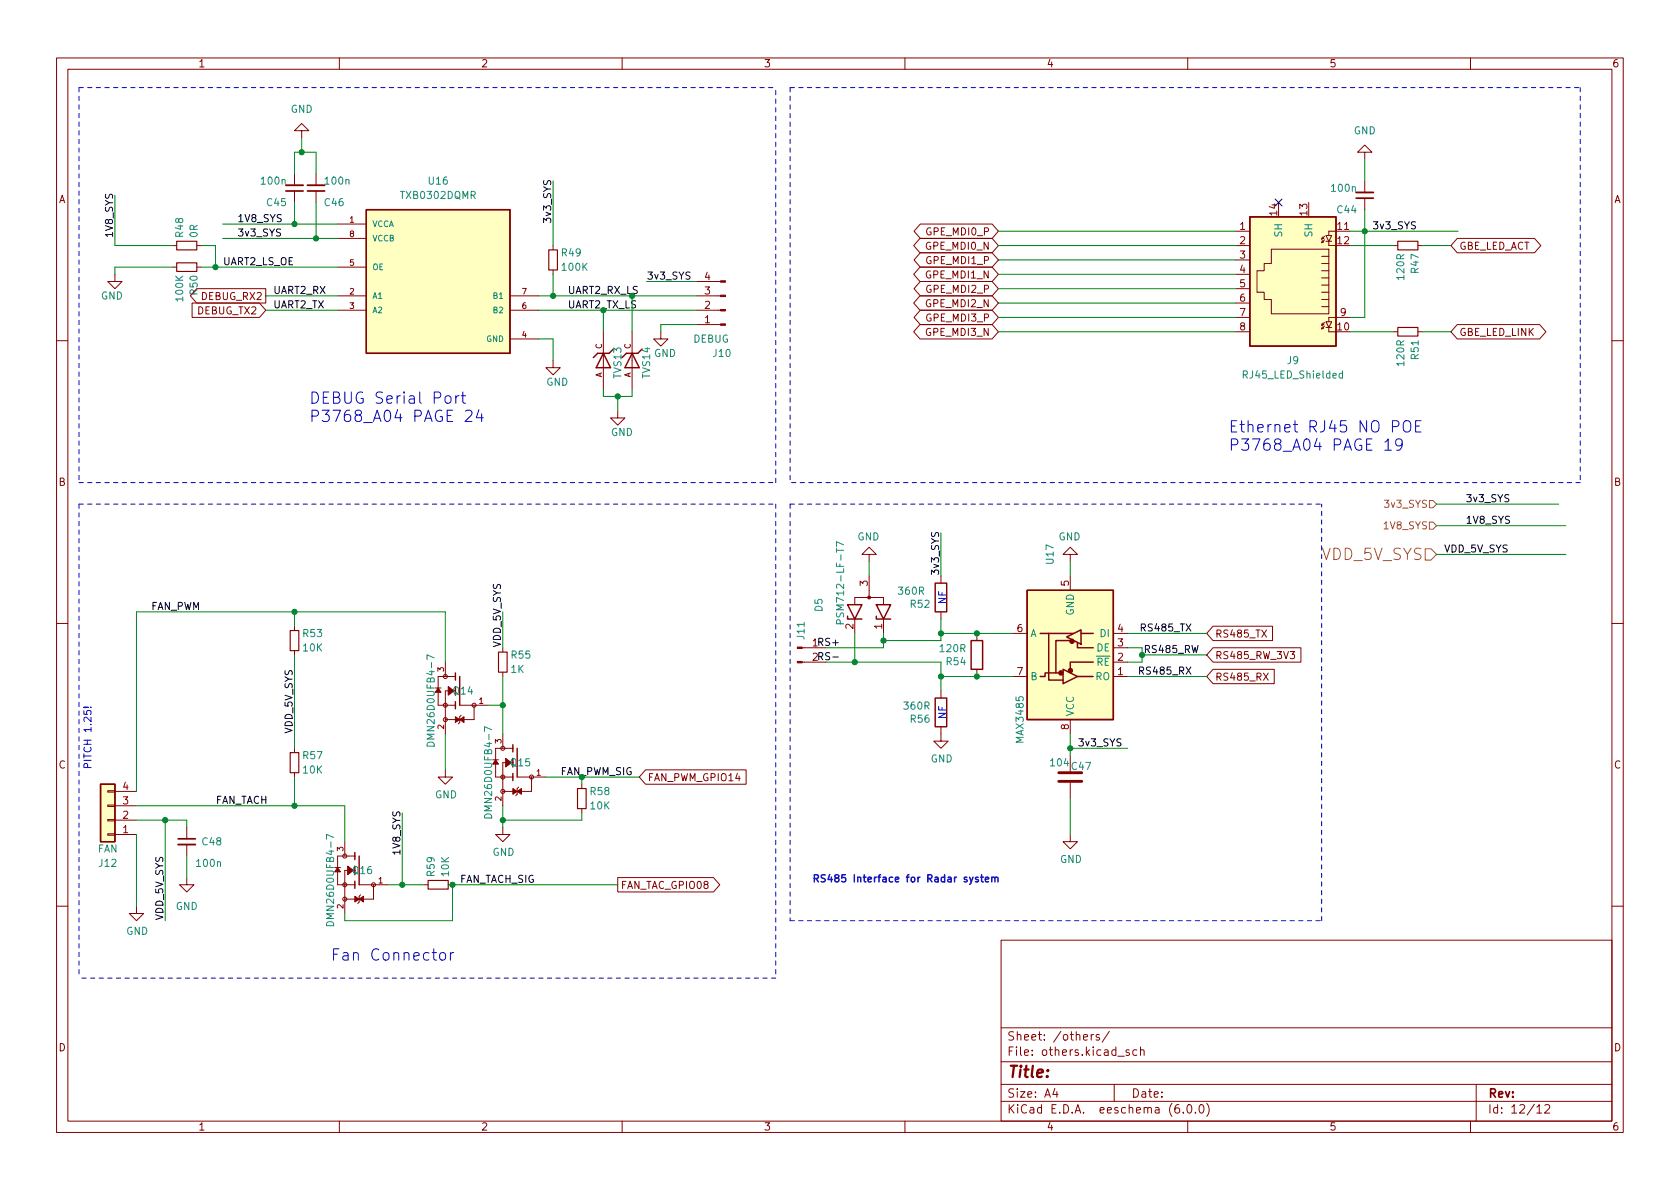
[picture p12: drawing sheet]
<svg xmlns="http://www.w3.org/2000/svg" width="297mm" height="210mm" viewBox="0 0 297 210" stroke-linecap="round" stroke-linejoin="round" font-family="sans-serif">
<g fill="none" stroke="#840000" stroke-width=".18">
<path d="M10 10.2h277v190.1h-277zM12 12.2h273v186.1h-273zM60 10.2v2M110 10.2v2M160 10.2v2M210 10.2v2M260 10.2v2M52.1 30.7v2.1M52.1 33.8v2M53.3 23.1h1.3l-1.3-1.3-1.2 1.3h1.2v1.3M55.9 30.7v2.1M55.9 33.8v2"/>
<path d="M59.7 39.6h5.1M162.7 39.6h12.7l1.1 1.3-1.1 1.3h-12.7l-1.1-1.3zM241.3 26.9h1.3l-1.3-1.3-1.3 1.3h1.3v1.3M241.3 32v2M241.3 35v2.1M20.3 48.5v1.3h1.3l-1.3 1.2-1.3-1.2h1.3M30.5 43.4h.7M30.5 47.2h.7M34 53.6h11.9l1.1 1.3-1.1 1.2h-11.9zM34.8 51h12.2v2.6h-12.2l-1.1-1.3zM34.8 43.4h.8M34.8 47.2h.8"/>
<path d="M59.7 52.3h5.1M59.7 54.9h5.1M59.7 47.2h5.1M59.7 42.2h5.1M90.2 52.3h5M90.2 54.9h5M90.2 59.9h5M97.8 43.4v.8M97.8 47.7v.8M106.7 58.7v10.1M111.8 58.7v10.1M116.8 58.7v1.2h1.3l-1.3 1.3-1.2-1.3h1.2"/>
<path d="M123.2 52.3h4.2M123.2 54.9h4.2M123.2 49.8h4.2M123.2 57.4h4.2M162.7 52.3h12.7l1.1 1.3-1.1 1.3h-12.7l-1.2-1.3zM162.7 42.2h12.7l1.1 1.2-1.1 1.3h-12.7l-1.2-1.3zM162.7 47.2h12.7l1.1 1.3-1.1 1.3h-12.7l-1.2-1.3zM162.7 57.4h12.7l1.1 1.3-1.1 1.2h-12.7l-1.2-1.2zM162.7 49.8h12.7l1.1 1.2-1.1 1.3h-12.7l-1.1-1.3zM162.7 44.7h12.7l1.1 1.3-1.1 1.2h-12.7l-1.1-1.2zM162.7 54.9h12.7l1.1 1.2-1.1 1.3h-12.7l-1.1-1.3zM218.4 43.4h2.6"/>
<path d="M218.4 58.7h2.6M218.4 40.9h2.6M218.4 56.1h2.6M218.4 46h2.6M218.4 48.5h2.6M218.4 51h2.6M218.4 53.6h2.6M224.8 44.1h10.1v11.4h-10.1v-2.5h-1.3v-1.3h-1.3v-3.8h1.3v-1.3h1.3zM233.7 45.3h1.2M233.7 46.6h1.2M233.7 47.9h1.2M233.7 49.1h1.2"/>
<path d="M233.7 50.4h1.2M233.7 51.7h1.2M233.7 53h1.2M233.7 54.2h1.2M233.8 41.9l-.1 .4M233.8 42.5l-.1 .4M233.8 57.1l-.1 .4M233.8 57.8l-.1 .4M234.2 41.8l-.5 .5 .4-.1M234.2 42.4l-.5 .5 .4-.1M234.2 57l-.5 .5 .4-.1M234.2 57.7l-.5 .5 .4-.2"/>
<path d="M234.4 41.7h1.1l-.6 1zM234.4 56.9h1.1l-.6 1zM234.4 42.7h1.1M234.4 57.9h1.1M234.9 42.7v.7h1.3M234.9 57.9v.8h1.3M238.8 40.9h-3.9v.8M238.8 56.1h-3.9v.8M246.4 43.4h.7M246.4 58.7h.7M250.7 43.4h.8M250.7 58.7h.8"/>
<path d="M257.7 57.4h14.5l1.1 1.3-1.1 1.2h-14.5l-1.2-1.2zM257.7 42.2h13.6l1.1 1.2-1.1 1.3h-13.6l-1.2-1.3zM10 60.2h2M97.8 63.7v1.3h1.3l-1.3 1.3-1.3-1.3h1.3M109.2 72.6v1.3h1.3l-1.3 1.3-1.3-1.3h1.3M285 60.2h2M153.7 98h1.2l-1.2-1.2-1.3 1.2h1.3v1.3M189.2 98h1.3l-1.3-1.2-1.2 1.2h1.2v1.3M10 110.2h2M52.1 110.7v.8M52.1 115.1v.7M77.5 119.6h3"/>
<path d="M78.7 117.1v2.5M88.9 114.5v.8M88.9 118.9v.7M141.8 117.1h4.2M141.8 114.5h4.2M151.1 106.9v-1.2h5.1v1.2M151.1 109.5v2.5M153.7 101.8v3.9M156.2 109.5v2.5M166.4 101.8v1.3M166.4 108.2v1.3M172.7 112v1.3"/>
<path d="M172.7 118.4v1.2M179.1 119.6h2.5M179.1 112h2.5M189.2 101.8v2.6M196.8 117.1h2.6M196.8 114.5h2.6M196.8 119.6h2.6M196.8 112h2.6M214.5 118.4h10.8v2.5h-10.8l-1.1-1.3zM214.5 114.5h15.5v2.6h-15.5l-1.1-1.3zM214.5 110.7h10.5v2.6h-10.5l-1.1-1.3zM223.4 119l.8 1.3"/>
<path d="M224.2 119l-.8 1.3M228.1 115.2h.8l-.4 .5 .3 .1v.6l-.1 .1-.6-.1M285 110.2h2M19 139.8h1.3v.3h-1.3zM20.3 139.9h3.8M52.1 132.3v.8M52.1 136.6v.8M78 121.7h-.5v3h3M78.7 136.1v1.3h1.3l-1.3 1.3-1.2-1.3h1.2M80.5 122.2h-1.8v7.6M81.3 124.7h5.1M81.5 126.5l-.2 .2v1.1l-.3 .2"/>
<path d="M83.8 124.7v2.5h-5.1M87.6 132.3h3.1M88.1 134.4h-.5v3h3.1M88.9 129.8v2.5M90.7 134.9h-1.8v7.6M91.4 137.4h5.1M91.7 139.2l-.3 .2v1.1l-.2 .2M94 137.4v2.5h-5.1M102.9 138.7v.7M114.1 136.1h17.8v2.6h-17.8l-1.1-1.3zM166.4 128.5v2.6h1.2l-1.2 1.2-1.3-1.2h1.3M166.4 122.2v1.2"/>
<path d="M188 120.3h.1M189.2 127.2v2.6M189.2 133.6v2.8M189.2 138.4v2.8M19 142.4h1.3v.2h-1.3zM19 144.9h1.3v.3h-1.3zM19 147.4h1.3v.3h-1.3zM20.3 147.6h3.8M20.3 145h3.8M20.3 142.5h3.8M33 155.2v1.3h1.3l-1.3 1.2-1.3-1.2h1.3M33 146.3v2"/>
<path d="M33 149.3v2.1M59.7 151.4h3M60.2 153.4h-.5v3.1h3M61 148.8v2.6M62.7 153.9h-1.7v7.6M63.5 156.5h5.1M63.8 158.2l-.3 .3v1l-.3 .3M66 156.5v2.5h-5M74.9 156.5h.8M79.2 156.5h.8M88.9 146.3v1.3h1.3l-1.3 1.2-1.3-1.2h1.3M102.9 143v.8"/>
<path d="M109.2 155.2h17l1.1 1.3-1.1 1.2h-17zM189.2 147.6v1.2h1.3l-1.3 1.3-1.2-1.3h1.2M10 160.2h2M24.1 160.3v1.2h1.3l-1.3 1.3-1.2-1.3h1.2M177 166.3h108v32h-108zM285 160.2h2M60 198.3v2M110 198.3v2M160 198.3v2M177 194.8h108M177 191.8h108M177 187.8h108"/>
<path d="M177 181.8h108M186.5 192.5l-.4 1h1M186.9 193v1M192.9 182.9v1M193.4 182.9l-.3 .1-.2 .2M194.4 183l-.4-.1-.2 .2 .1 .3 .5 .1v.4h-.6M196.1 182.4l-1.2 1.9M197 191.8v3M199.6 185.7l-.3-.1-.2 .2v.3l.5 .1v.4h-.5M201 185.7l-.4-.1-.3 .3v.4l.1 .3h.6M201.6 185.8l.3-.2 .3 .1 .1 .9M201.6 185.1v1.5"/>
<path d="M208.4 195.3a.59 .59 0 0 0-.7 .7v.5l.2 .3h.4l.2-.1 .1-.5-.2-.2-.4-.1-.3 .3M209.2 196.7v.1M210 198.3v2M210.1 195.4l.1-.1a.81 .81 0 0 1 .6 .7 .81 .81 0 0 1-.3 .8h-.1a.81 .81 0 0 1-.6-.6 .81 .81 0 0 1 .3-.8zM211.4 196.7v.1M212.1 195.5l.3-.2a.81 .81 0 0 1 .5 .7 .81 .81 0 0 1-.3 .8h-.1a.81 .81 0 0 1-.4-1.3zM213.4 195.1a1.72 1.72 0 0 1 0 2.3M260 198.3v2M261 191.8v6.5M271.7 195.8l.5-.5v1.5M271.7 196.8h.9M273.1 195.5l.6-.2 .2 .2 .1 .3-.9 1h.9"/>
<circle cx="78.7" cy="119.6" r=".36"/>
<circle cx="78.7" cy="124.7" r=".36"/>
<circle cx="78.7" cy="127.2" r=".36"/>
<circle cx="83.8" cy="124.7" r=".36"/>
<circle cx="88.9" cy="132.3" r=".36"/>
<circle cx="88.9" cy="139.9" r=".36"/>
<circle cx="88.9" cy="137.4" r=".36"/>
<circle cx="94" cy="137.4" r=".36"/>
<circle cx="61" cy="156.5" r=".36"/>
<circle cx="61" cy="151.4" r=".36"/>
<circle cx="61" cy="159" r=".36"/>
<circle cx="66" cy="156.5" r=".36"/>
</g>
<g fill="none" stroke="#840000" stroke-width=".25">
<path d="M64.8 37.1h25.4v25.4h-25.4zM221 38.3h15.2v22.9h-15.2zM106.7 62.5l1.2 2.5h-2.5zM108.5 61.7l-.8 .8h-2l-.8 .7M111.8 62.5l1.2 2.5h-2.5zM113.5 61.7l-.7 .8h-2.1l-.7 .7M80.5 119v1.3M81.3 119.6v5.1M149.9 109v.5h2.5M149.9 106.9h2.5l-1.3 2.6zM154.9 109v.5h2.6M154.9 106.9h2.6l-1.3 2.6z"/>
<path d="M165.4 103.1h2v5.1h-2zM171.7 113.3h2v5.1h-2zM181.6 104.4h15.2v22.8h-15.2zM183.9 112h6M185.4 112v8.3h2.6M187.3 119h-2.5v.6h-.9M188 118.4l2.5 1.2-2.5 1.3zM188.6 112.6l2.5-1.2v2.5zM189.2 113.3h-2.5v5.7M190.5 113.6v.9h2.8M190.5 119.6h2.8M191.1 112h2.2"/>
<path d="M193.3 117.1h-4.1v1.3M17.8 138.7h2.5v10.1h-2.5zM80.5 124.1v1.2M90.7 131.7v1.3M90.7 136.8v1.2M91.4 132.3v5.1M165.4 123.4h2v5.1h-2zM62.7 150.7v1.3M62.7 155.8v1.3M63.5 151.4v5.1"/>
</g>
<g fill="#840000" stroke="#840000" stroke-width=".18">
<path d="M141 117h.8v.2h-.8z"/>
<path d="M141 114.4h.8v.3h-.8z"/>
<path d="M91.4 139.9l.8-.5v1.1z"/>
<path d="M90.7 139.4l.7 .5-.7 .6z"/>
<path d="M89.4 134.1l1 .8-1 .7z"/>
<path d="M87.6 134.4l.5 .7h-1z"/>
<path d="M81.3 127.2l.7-.5v1.1z"/>
<path d="M80.5 126.7l.8 .5-.8 .6z"/>
<path d="M79.2 121.4l1.1 .8-1.1 .7z"/>
<path d="M77.5 121.7l.5 .7h-1z"/>
<path d="M127.4 49.7h.9v.2h-.9z"/>
<path d="M127.4 52.2h.9v.2h-.9z"/>
<path d="M127.4 54.7h.9v.3h-.9z"/>
<path d="M127.4 57.3h.9v.2h-.9z"/>
<path d="M63.5 159l.8-.5v1z"/>
<path d="M62.7 158.5l.8 .5-.8 .5z"/>
<path d="M61.5 153.2l1 .7-1 .8z"/>
<path d="M59.7 153.4l.5 .8h-1z"/>
<circle cx="153.7" cy="105.7" r=".25"/>
</g>
<path d="M237.4 66.1l-.4-.1-.2 .3 .1 .5h.5M237.4 65.6v1.3M149.2 96.3l-1.3-.5v.8M76.8 116.3l-1.3-.5v.8M148.6 110.3l-.1-.6-.2-.1h-.3l-.1 .7h1.3M75.6 131.5a.68 .68 0 0 1 .7-.2 .68 .68 0 0 1 .5 .6h-1.3zM86.9 129l-1.2-.5v.8M59 148.1l-1.3-.6v.9M85.7 144.2a.68 .68 0 0 1 .8-.2 .68 .68 0 0 1 .4 .6h-1.2zM57.8 163.2a.68 .68 0 0 1 .8-.2 .68 .68 0 0 1 .4 .7h-1.3z" fill="none" stroke="#008484" stroke-width=".18"/>
<path d="M31.2 42.7h3.6v1.5h-3.6zM31.2 46.5h3.6v1.5h-3.6zM97 44.2h1.6v3.5h-1.6zM247.1 42.7h3.6v1.5h-3.6zM247.1 57.9h3.6v1.5h-3.6zM51.3 111.5h1.5v3.6h-1.5zM88.1 115.3h1.6v3.6h-1.6zM51.3 133.1h1.5v3.5h-1.5zM102.1 139.4h1.5v3.6h-1.5zM75.7 155.7h3.5v1.5h-3.5z" fill="none" stroke="#840000" stroke-width=".2"/>
<path d="M50.5 32.8h3.1M54.4 32.8h3M239.8 34h3M31.5 149.3h3" fill="none" stroke="#840000" stroke-width=".33"/>
<path d="M50.5 33.8h3.1M54.4 33.8h3M239.8 35h3M31.5 148.3h3" fill="none" stroke="#840000" stroke-width=".3"/>
<g fill="#ffffc2" stroke="#ffffc2" stroke-width=".18">
<path d="M181.6 104.4h15.2v22.8h-15.2z"/>
<path d="M17.8 138.7h2.5v10.1h-2.5z"/>
<path d="M64.8 37.1h25.4v25.4h-25.4z"/>
<path d="M221 38.3h15.2v22.9h-15.2z"/>
</g>
<g fill="#840000" stroke="#840000" stroke-width=".25">
<circle cx="189.5" cy="113.4" r=".36"/>
<circle cx="189.3" cy="118.6" r=".36"/>
<circle cx="187.6" cy="119" r=".36"/>
</g>
<path d="M187.2 138.2h4.1M187.2 136.6h4.1" fill="none" stroke="#840000" stroke-width=".51"/>
<path d="M252 97h1l1 1-1 1h-1zM252.7 88.5h.7l.6 .6-.6 .7h-.7zM252.7 92.3h.7l.6 .7-.6 .6h-.7z" fill="none" stroke="#848400" stroke-width=".18"/>
<path d="M201.5 118.6h.6l.1-.2v-.3l-.7-.2v1.3" fill="none" stroke="#000" stroke-width=".18"/>
<g fill="none" stroke="#0000c2" stroke-width=".18">
<path d="M78.9 70.1a.54 .54 0 0 1 .8 .3v.5a.54 .54 0 0 1-.5 .4 .54 .54 0 0 1-.5-.4v-.5zM80.6 70v1.3M81.2 70a.51 .51 0 0 0-.6 .4M81.5 70h.8M81.8 69.3v1.7l.1 .2 .4 .1M82.3 72.7l.3-.2h.5a.54 .54 0 0 1 .3 .9l-1.2 1.1h1.2M84.7 72.4l-.5 1.5h1.2M85.2 73.2v1.3M244.9 78.2l.5-.6v2M244.9 79.6h1.1M246.2 75.4h.8a.54 .54 0 0 0 .4-.5 .54 .54 0 0 0-.4-.5h-.8v2M247.9 78.5l-.4 .4h-.3l-.4-.4v-.5l.2-.3 .5-.1 .3 .2a1.32 1.32 0 0 1-.5 1.8h-.3"/>
<path d="M248.2 74.7a.67 .67 0 0 1 .8-.3 .67 .67 0 0 1 .4 .7v.6a.67 .67 0 0 1-.6 .7 .67 .67 0 0 1-.7-.7zM250.3 75.3h.7M251.2 74.4h-.9v2h.9M15.5 135.7l-.1-.6-.1-.1-.3 .1-.2 .6h1.3M77.8 168.6a.54 .54 0 0 1 .6-.2 .54 .54 0 0 1 .4 .4v.6a.54 .54 0 0 1-.5 .4 .54 .54 0 0 1-.6-.4zM79.6 168.4v1.4M80.2 168.4a.51 .51 0 0 0-.6 .4"/>
</g>
<path d="M172.9 155.2l-.3-.1-.1 .2v.2l.4 .1v.3h-.4M173.4 155.1h.5M173.6 154.7v1.1l.3 .2M174.2 155.5l.6-.1v-.2l-.4-.1-.2 .2 .1 .6h.5M175.4 155.2l.1-.1 .3 .1 .1 .8M175.4 155.1v.9M175.9 155.3l.2-.2 .3 .1 .1 .8" fill="none" stroke="#0000c2" stroke-width=".25"/>
<g fill="none" stroke="#0000c2" stroke-width=".18" stroke-dasharray=".8 .8">
<path d="M14 15.5v69.8M14 15.5h123.2M139.7 15.5h139.7M139.7 15.5v69.8M279.4 15.5v69.8M14 85.3h123.2M14 89.1h123.2M14 89.1v83.9M137.2 85.3v-69.8M137.2 89.1v83.9M139.7 89.1v73.7M139.7 89.1h94"/>
<path d="M279.4 85.3h-139.7M137.2 173h-123.2M139.7 162.8h94M233.7 162.8v-73.7"/>
</g>
<g fill="none" stroke="#008400" stroke-width=".18">
<path d="M20.3 34.5v8.9h10.2M39.4 39.6h20.3M52.1 30.7v-3.8h3.8v3.8M52.1 35.8v3.8M53.3 24.4v2.5M55.9 35.8v6.4M97.8 32v11.4M241.3 37.1v19h-2.5M241.3 28.2v3.8M30.5 47.2h-10.2v1.3M35.6 43.4h2.5v3.8M35.6 47.2h24.1"/>
<path d="M39.4 42.2h20.3M47 52.3h12.7M47 54.9h12.7M95.2 59.9h2.6v3.8M95.2 52.3h28M95.2 54.9h28M97.8 48.5v3.8M106.7 54.9v3.8M111.8 52.3v6.4M114.3 49.8h8.9M123.2 57.4h-6.4v1.3M176.5 58.7h41.9"/>
<path d="M176.5 43.4h41.9M176.5 56.1h41.9M176.5 40.9h41.9M176.5 53.6h41.9M176.5 48.5h41.9M176.5 46h41.9M176.5 51h41.9M238.8 58.7h7.6M238.8 43.4h7.6M238.8 40.9h19M251.5 58.7h5M251.5 43.4h5"/>
<path d="M106.7 68.8v1.3h5.1v-1.3M109.2 70.1v2.5M153.7 99.3v2.5M166.4 94.2v7.6M189.2 99.3v2.5M254 93h22.9M254 89.1h21.6M254 98h22.9M52.1 108.2v2.5M52.1 115.8v16.5M78.7 117.1v-8.9h-54.6v31.7M88.9 108.2v6.3"/>
<path d="M88.9 119.6v10.2M146 117.1h20.4v5.1M151.1 112v5.1M156.2 112v2.5h-10.2M166.4 119.6h12.7M166.4 112h12.7M166.4 109.5v3.8h-10.2M199.4 114.5h2.5v2.6h-2.5M199.4 119.6h14M199.4 112h14M201.9 115.8h11.5M52.1 137.4v5.1"/>
<path d="M78.7 129.8v6.3M86.4 124.7h2.5M96.5 137.4h16.5M102.9 137.4v1.3M189.2 129.8v3.8M189.2 132.3h10.2M24.1 145h8.9v1.3M24.1 147.6v12.7M24.1 142.5h36.9v6.3M29.2 145v17.8M33 151.4v3.8M68.6 156.5h6.3"/>
<path d="M71.1 143.8v12.7M88.9 142.5v3.8M102.9 143.8v1.2h-14M109.2 156.5h-29.2v6.3h-19v-1.3M189.2 141.2v6.4"/>
</g>
<path d="M225.5 35.2l1.2 1.2M226.7 35.2l-1.2 1.2" fill="none" stroke="#000084" stroke-width=".18"/>
<g fill="#008400" stroke="#008400" stroke-width=".18">
<circle cx="241.3" cy="40.9" r=".46"/>
<circle cx="172.7" cy="112" r=".46"/>
<circle cx="172.7" cy="119.6" r=".46"/>
<circle cx="201.9" cy="115.8" r=".46"/>
<circle cx="189.2" cy="132.3" r=".46"/>
<circle cx="166.4" cy="119.6" r=".46"/>
<circle cx="156.2" cy="113.3" r=".46"/>
<circle cx="166.4" cy="112" r=".46"/>
<circle cx="151.1" cy="117.1" r=".46"/>
<circle cx="52.1" cy="108.2" r=".46"/>
<circle cx="109.2" cy="70.1" r=".46"/>
<circle cx="88.9" cy="145" r=".46"/>
<circle cx="88.9" cy="124.7" r=".46"/>
<circle cx="97.8" cy="52.3" r=".46"/>
<circle cx="55.9" cy="42.2" r=".46"/>
<circle cx="38.1" cy="47.2" r=".46"/>
<circle cx="71.1" cy="156.5" r=".46"/>
<circle cx="80" cy="156.5" r=".46"/>
<circle cx="29.2" cy="145" r=".46"/>
<circle cx="52.1" cy="142.5" r=".46"/>
<circle cx="52.1" cy="39.6" r=".46"/>
<circle cx="53.3" cy="26.9" r=".46"/>
</g>
<g font-size="2.8" fill="#0000c2">
<text x="54.6" y="71.4">DEBUG Serial Port</text>
<text x="54.6" y="74.6">P3768_A04 PAGE 24</text>
<text x="217.2" y="76.5">Ethernet RJ45 NO POE</text>
<text x="217.2" y="79.7">P3768_A04 PAGE 19</text>
<text x="58.4" y="169.9">Fan Connector</text>
</g>
<text font-size="2.8" fill="#848400" x="233.7" y="99">VDD_5V_SYS</text>
<text font-size="2.8" fill="#840000" x="178" y="190.6">Title:</text>
<g font-size="2.1" fill="#840000">
<text x="178" y="184">Sheet: /others/</text>
<text x="178" y="186.7">File: others.kicad_sch</text>
<text x="178" y="196.9">KiCad E.D.A. eeschema (6.0.0)</text>
<text x="178" y="194.1">Size: A4</text>
<text x="200" y="194.1">Date:</text>
<text x="263" y="194.1">Rev:</text>
<text x="263" y="196.9">Id: 12/12</text>
</g>
<g font-size="1.8" fill="#840000">
<text x="35" y="11.9">1</text>
<text x="85" y="11.9">2</text>
<text x="135" y="11.9">3</text>
<text x="185" y="11.9">4</text>
<text x="235" y="11.9">5</text>
<text x="285" y="11.9">6</text>
<text x="10.3" y="35.9">A</text>
<text x="285.3" y="35.9">A</text>
<text x="164" y="41.6">GPE_MDI0_P</text>
<text x="219.2" y="40.6">1</text>
<text x="225.8" y="38.1" transform="rotate(-90 225.8 38.1)">14</text>
<text x="231.1" y="38.1" transform="rotate(-90 231.1 38.1)">13</text>
<text x="236.5" y="40.6">11</text>
<text x="163.9" y="44.2">GPE_MDI0_N</text>
<text x="164" y="46.7">GPE_MDI1_P</text>
<text x="219.2" y="43.2">2</text>
<text x="219.2" y="45.7">3</text>
<text x="236.5" y="43.2">12</text>
<text x="258" y="44.2">GBE_LED_ACT</text>
<text x="35.7" y="53">DEBUG_RX2</text>
<text x="124.6" y="52.1">3</text>
<text x="124.6" y="49.5">4</text>
<text x="163.9" y="49.2">GPE_MDI1_N</text>
<text x="164" y="51.8">GPE_MDI2_P</text>
<text x="219.2" y="48.3">4</text>
<text x="219.2" y="50.8">5</text>
<text x="219.2" y="53.3">6</text>
<text x="34.9" y="55.6">DEBUG_TX2</text>
<text x="124.6" y="57.1">1</text>
<text x="124.6" y="54.6">2</text>
<text x="163.9" y="54.3">GPE_MDI2_N</text>
<text x="163.9" y="59.4">GPE_MDI3_N</text>
<text x="164" y="56.9">GPE_MDI3_P</text>
<text x="219.2" y="55.9">7</text>
<text x="219.2" y="58.4">8</text>
<text x="236.5" y="58.4">10</text>
<text x="237" y="55.9">9</text>
<text x="258" y="59.4">GBE_LED_LINK</text>
<text x="10.3" y="85.9">B</text>
<text x="285.3" y="85.9">B</text>
<text x="153.4" y="103.6" transform="rotate(-90 153.4 103.6)">3</text>
<text x="189" y="103.6" transform="rotate(-90 189 103.6)">5</text>
<text x="150.9" y="111.2" transform="rotate(-90 150.9 111.2)">2</text>
<text x="156" y="111.2" transform="rotate(-90 156 111.2)">1</text>
<text x="179.8" y="111.8">6</text>
<text x="197.6" y="111.8">4</text>
<text x="214.8" y="112.7">RS485_TX</text>
<text x="179.8" y="119.4">7</text>
<text x="197.6" y="119.4">1</text>
<text x="197.6" y="116.8">2</text>
<text x="197.6" y="114.3">3</text>
<text x="214.8" y="116.5">RS485_RW_3V3</text>
<text x="214.8" y="120.4">RS485_RX</text>
<text x="189" y="129" transform="rotate(-90 189 129)">8</text>
<text x="10.3" y="135.9">C</text>
<text x="285.3" y="135.9">C</text>
<text x="21.7" y="142.2">3</text>
<text x="21.7" y="139.7">4</text>
<text x="114.5" y="138.1">FAN_PWM_GPIO14</text>
<text x="21.7" y="147.3">1</text>
<text x="21.7" y="144.8">2</text>
<text x="109.7" y="157.2">FAN_TAC_GPIO08</text>
<text x="10.3" y="185.9">D</text>
<text x="285.3" y="185.9">D</text>
<text x="35" y="199.9">1</text>
<text x="85" y="199.9">2</text>
<text x="135" y="199.9">3</text>
<text x="185" y="199.9">4</text>
<text x="235" y="199.9">5</text>
<text x="285" y="199.9">6</text>
</g>
<g font-size="1.8" fill="#008484">
<text x="51.4" y="19.9">GND</text>
<text x="239.3" y="23.7">GND</text>
<text x="46.3" y="32.6">100n</text>
<text x="57.6" y="32.6">100n</text>
<text x="71" y="35.2">TXB0302DQMR</text>
<text x="75.8" y="32.6">U16</text>
<text x="235.5" y="33.9">100n</text>
<text x="32.4" y="41.9" transform="rotate(-90 32.4 41.9)">R48</text>
<text x="34.9" y="42" transform="rotate(-90 34.9 42)">0R</text>
<text x="47.3" y="36.4">C45</text>
<text x="57.5" y="36.4">C46</text>
<text x="226.7" y="41.8" transform="rotate(-90 226.7 41.8)">SH</text>
<text x="232" y="41.8" transform="rotate(-90 232 41.8)">SH</text>
<text x="236.5" y="37.7">C44</text>
<text x="99.4" y="45.3">R49</text>
<text x="99.5" y="47.9">100K</text>
<text x="17.8" y="53">GND</text>
<text x="32.4" y="53.2" transform="rotate(-90 32.4 53.2)">100K</text>
<text x="34.9" y="52.1" transform="rotate(-90 34.9 52.1)">R50</text>
<text x="248.3" y="49.3" transform="rotate(-90 248.3 49.3)">120R</text>
<text x="250.8" y="48.2" transform="rotate(-90 250.8 48.2)">R47</text>
<text x="115.6" y="63.1">GND</text>
<text x="122.5" y="60.6">DEBUG</text>
<text x="126.2" y="63.1">J10</text>
<text x="227.6" y="64.4">J9</text>
<text x="248.3" y="64.6" transform="rotate(-90 248.3 64.6)">120R</text>
<text x="250.8" y="63.5" transform="rotate(-90 250.8 63.5)">R51</text>
<text x="96.6" y="68.2">GND</text>
<text x="109.9" y="66.8" transform="rotate(-90 109.9 66.8)">TVS13</text>
<text x="114.9" y="66.8" transform="rotate(-90 114.9 66.8)">TVS14</text>
<text x="220" y="66.9">RJ45_LED_Shielded</text>
<text x="108" y="77.1">GND</text>
<text x="151.6" y="95.5">GND</text>
<text x="187.1" y="95.5">GND</text>
<text x="186.3" y="99.7" transform="rotate(-90 186.3 99.7)">U17</text>
<text x="159.2" y="105.2">360R</text>
<text x="161" y="107.5">R52</text>
<text x="53.6" y="112.6">R53</text>
<text x="142.2" y="113" transform="rotate(-90 142.2 113)">J11</text>
<text x="145.4" y="108.1" transform="rotate(-90 145.4 108.1)">D5</text>
<text x="149.2" y="109.2" transform="rotate(-90 149.2 109.2)">PSM712-LF-T7</text>
<text x="182.1" y="112.6">A</text>
<text x="189.9" y="108.8" transform="rotate(-90 189.9 108.8)">GND</text>
<text x="194.6" y="112.6">DI</text>
<text x="53.6" y="115.2">10K</text>
<text x="90.4" y="119">1K</text>
<text x="90.5" y="116.5">R55</text>
<text x="166.3" y="115.3">120R</text>
<text x="167.4" y="117.6">R54</text>
<text x="192.5" y="117.7">~{RE}</text>
<text x="193.9" y="115.2">DE</text>
<text x="80.2" y="122.8">Q14</text>
<text x="159.9" y="125.5">360R</text>
<text x="182.1" y="120.3">B</text>
<text x="193.7" y="120.3">RO</text>
<text x="76.8" y="131.2" transform="rotate(-90 76.8 131.2)">DMN26D0UFB4-7</text>
<text x="161" y="127.8">R56</text>
<text x="181" y="131.2" transform="rotate(-90 181 131.2)">MAX3485</text>
<text x="189.9" y="126.7" transform="rotate(-90 189.9 126.7)">VCC</text>
<text x="53.6" y="134.2">R57</text>
<text x="53.6" y="136.8">10K</text>
<text x="90.4" y="135.5">Q15</text>
<text x="164.5" y="134.8">GND</text>
<text x="185.8" y="135.5">104</text>
<text x="189.5" y="136.1">C47</text>
<text x="76.9" y="141.2">GND</text>
<text x="87" y="143.9" transform="rotate(-90 87 143.9)">DMN26D0UFB4-7</text>
<text x="104.4" y="140.6">R58</text>
<text x="104.4" y="143.1">10K</text>
<text x="35.8" y="149.5">C48</text>
<text x="17.2" y="150.7">FAN</text>
<text x="17.6" y="153.3">J12</text>
<text x="34.9" y="153.3">100n</text>
<text x="62.4" y="154.6">Q16</text>
<text x="76.8" y="154.9" transform="rotate(-90 76.8 154.9)">R59</text>
<text x="79.4" y="154.9" transform="rotate(-90 79.4 154.9)">10K</text>
<text x="87.1" y="151.3">GND</text>
<text x="187.4" y="152.6">GND</text>
<text x="31.1" y="160.9">GND</text>
<text x="22.3" y="165.3">GND</text>
<text x="59.1" y="162.9" transform="rotate(-90 59.1 162.9)">DMN26D0UFB4-7</text>
</g>
<g font-size="1.8">
<text x="41.9" y="41.8">3v3_SYS</text>
<text x="41.9" y="39.3">1V8_SYS</text>
<text x="97.4" y="39.6" transform="rotate(-90 97.4 39.6)">3v3_SYS</text>
<text x="242.6" y="40.5">3v3_SYS</text>
<text x="20" y="42.2" transform="rotate(-90 20 42.2)">1V8_SYS</text>
<text x="39.4" y="46.9">UART2_LS_OE</text>
<text x="48.3" y="52">UART2_RX</text>
<text x="114.3" y="49.4">3v3_SYS</text>
<text x="48.3" y="54.5">UART2_TX</text>
<text x="259.1" y="88.8">3v3_SYS</text>
<text x="259.1" y="92.6">1V8_SYS</text>
<text x="166" y="101.8" transform="rotate(-90 166 101.8)">3v3_SYS</text>
<text x="255.3" y="97.7">VDD_5V_SYS</text>
<text x="26.7" y="107.8">FAN_PWM</text>
<text x="202.2" y="111.7">RS485_TX</text>
<text x="88.6" y="114.5" transform="rotate(-90 88.6 114.5)">VDD_5V_SYS</text>
<text x="143.7" y="114.3">1 RS+</text>
<text x="143.7" y="116.8">2 RS-</text>
<text x="202" y="119.3">RS485_RX</text>
<text x="202.8" y="115.5">RS485_RW</text>
<text x="51.7" y="129.8" transform="rotate(-90 51.7 129.8)">VDD_5V_SYS</text>
<text x="190.5" y="132">3v3_SYS</text>
<text x="38.1" y="142.1">FAN_TACH</text>
<text x="70.8" y="151.4" transform="rotate(-90 70.8 151.4)">1V8_SYS</text>
<text x="81.3" y="156.1">FAN_TACH_SIG</text>
<text x="28.9" y="162.8" transform="rotate(-90 28.9 162.8)">VDD_5V_SYS</text>
</g>
<g font-size="1.8" fill="#008400">
<text x="100.3" y="52">UART2_RX_LS</text>
<text x="100.3" y="54.5">UART2_TX_LS</text>
<text x="99.1" y="137.1">FAN_PWM_SIG</text>
</g>
<g font-size="1.8" fill="#848400">
<text x="245.1" y="89.8">3v3_SYS</text>
<text x="244.9" y="93.6">1V8_SYS</text>
</g>
<g font-size="1.8" fill="#0000c2">
<text x="167.3" y="106.9" transform="rotate(-90 167.3 106.9)">NF</text>
<text x="167.3" y="127.2" transform="rotate(-90 167.3 127.2)">NF</text>
<text x="16.2" y="134.5" transform="rotate(-90 16.2 134.5)">PITCH 1.25!</text>
<text x="143.5" y="156">RS485 Interface for Radar system</text>
</g>
<g font-size="1.4" fill="#840000">
<text x="61.8" y="39.4">1</text>
<text x="61.8" y="41.9">8</text>
<text x="61.8" y="47">5</text>
<text x="61.8" y="52.1">2</text>
<text x="92.3" y="52.1">7</text>
<text x="61.8" y="54.6">3</text>
<text x="92.3" y="59.7">4</text>
<text x="92.3" y="54.6">6</text>
<text x="106.4" y="61.7" transform="rotate(-90 106.4 61.7)">C</text>
<text x="111.5" y="61.7" transform="rotate(-90 111.5 61.7)">C</text>
<text x="106.4" y="66.8" transform="rotate(-90 106.4 66.8)">A</text>
<text x="111.5" y="66.8" transform="rotate(-90 111.5 66.8)">A</text>
<text x="78.5" y="118.8" transform="rotate(-90 78.5 118.8)">3</text>
<text x="84.7" y="124.5">1</text>
<text x="78.5" y="128.9" transform="rotate(-90 78.5 128.9)">2</text>
<text x="88.6" y="131.5" transform="rotate(-90 88.6 131.5)">3</text>
<text x="94.9" y="137.2">1</text>
<text x="88.6" y="141.6" transform="rotate(-90 88.6 141.6)">2</text>
<text x="60.7" y="150.5" transform="rotate(-90 60.7 150.5)">3</text>
<text x="60.7" y="160.7" transform="rotate(-90 60.7 160.7)">2</text>
<text x="66.9" y="156.2">1</text>
</g>
<g font-size="1.4" fill="#008484">
<text x="65.8" y="40.1">VCCA</text>
<text x="65.8" y="47.7">OE</text>
<text x="65.8" y="42.7">VCCB</text>
<text x="65.8" y="52.8">A1</text>
<text x="87.3" y="52.8">B1</text>
<text x="65.8" y="55.4">A2</text>
<text x="87.3" y="55.4">B2</text>
<text x="86" y="60.4">GND</text>
</g>
</svg>
